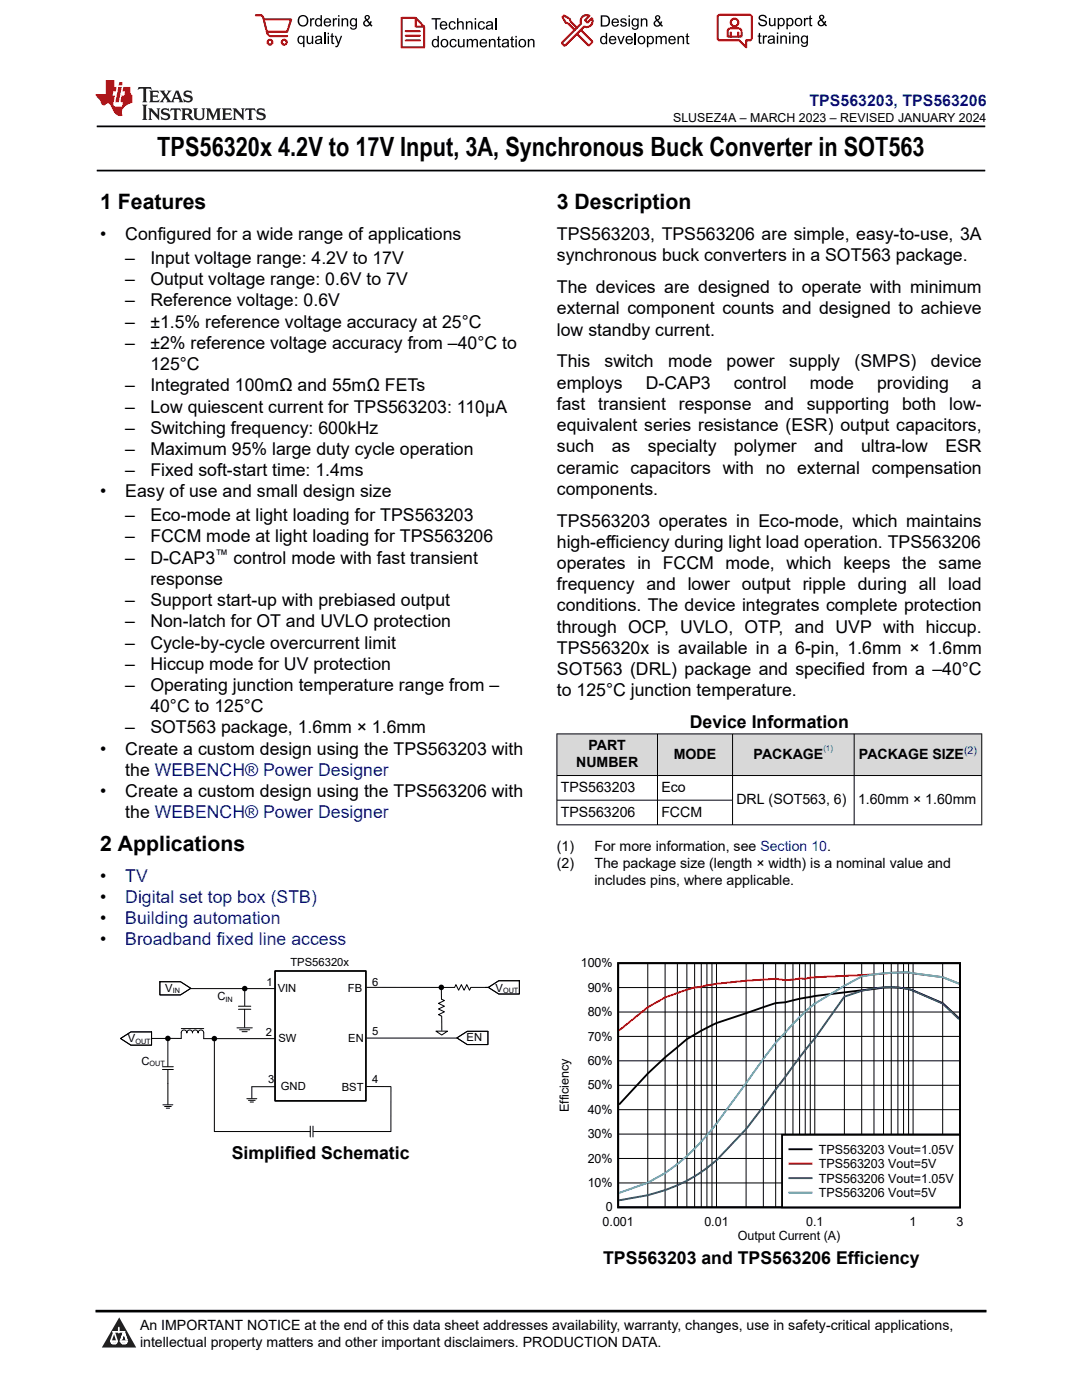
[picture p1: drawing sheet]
<svg xmlns="http://www.w3.org/2000/svg" width="216mm" height="279mm" viewBox="0 0 216 279" stroke-linecap="round" stroke-linejoin="round" font-family="sans-serif">
<path d="M19.3 25.2h177.3M19.3 34h177.3" fill="none" stroke="#000" stroke-width=".35"/>
<g fill="#d8d8d8">
<path d="M111.1 146.5h84.8v8.3h-84.8z" fill-rule="evenodd"/>
<path d="M111.2 146.5h19.9v8.2h-19.9z" fill-rule="evenodd"/>
<path d="M131.3 146.5h14.8v8.2h-14.8z" fill-rule="evenodd"/>
<path d="M146.2 146.5h24.2v8.2h-24.2z" fill-rule="evenodd"/>
<path d="M170.5 146.5h25.3v8.2h-25.3z" fill-rule="evenodd"/>
</g>
<g fill="none" stroke="#000" stroke-width=".2">
<path d="M111.1 146.5h84.9M111.1 154.8h84.9M111.1 159.7h35.1M111.1 146.4v18.3M131.2 146.4v18.3M146.2 146.4v18.3M170.4 146.4v18.3M195.9 146.4v18.3M111.1 164.6h84.9M54.9 193.8h18.1v25.9h-18.1zM88.1 199.4l.6 .3-1.2 .5 1.2 .6-1.2 .6 1.2 .5-1.2 .6 .6 .3M90.7 197.1l.3-.6 .5 1.1 .6-1.1 .5 1.1 .5-1.1 .6 1.1 .3-.5"/>
<path d="M94 197.1h3.5M33.5 207.2h2.7M40.6 207.3h14.2M50.3 216.9v2.3M65.4 225.8h12.6"/>
</g>
<path d="M54.9 193.8h18.1v25.9h-18.1z" fill="none" stroke="#000" stroke-width=".32"/>
<path d="M87 205.8h2.3l-1.2 .8z" fill="#fff"/>
<g fill="none" stroke="#000" stroke-width=".2">
<path d="M38.1 197.3h16.8M48.8 197.8v2.9M88.1 197.6v1.8M96.8 197.1h2.8M30.3 207.2h3.2M32.4 213.4h2.2M32.4 212.9h2.2M33.5 207.8v5.1M33.5 213.4v7M36.2 207.2v-1.2l.4-.4 .5 .1 .2 .4 .1-.3 .4-.2 .4 .1 .2 .4 .1-.3 .3-.2 .5 .1 .2 .4 .3-.4 .5-.1 .3 .4 .1 1.2M47.3 205.1h3M47.6 201.4h2.4"/>
<path d="M47.6 200.8h2.4M47.8 205.5h2M48.3 205.9h1M48.8 201.4v3.6M49.3 219.3h1.9M49.6 219.6h1.3M49.9 219.9h.7M50.3 216.9h4.6M73.2 216.8l4.8 .1M73.2 207.2h18M87 205.8h2.3l-1.2 .8zM88.1 202.8l.1 2.9"/>
<path d="M32.5 220.5h2M32.8 220.8h1.4M33.2 221.2h.6M42.8 225.8h19.1M61.9 224.7v2.2M62.5 224.7v2.2M62.5 225.8h2.9"/>
</g>
<g fill="#000">
<circle cx="48.8" cy="197.3" r=".55"/>
<circle cx="88.1" cy="197.1" r=".55"/>
<circle cx="33.5" cy="207.2" r=".55"/>
</g>
<path d="M24.1 207.3l2-1.4h4.1v2.7h-4.1z" fill-rule="evenodd" fill="#fff"/>
<path d="M24.1 207.3l2-1.4h4.1v2.7h-4.1z" fill="none" stroke="#000" stroke-width=".2"/>
<path d="M97.5 197.1l2-1.4h4.1v2.7h-4.1z" fill-rule="evenodd" fill="#fff"/>
<path d="M97.5 197.1l2-1.4h4.1v2.7h-4.1z" fill="none" stroke="#000" stroke-width=".2"/>
<path d="M91.2 207.1l2-1.3h4.2v2.7h-4.2z" fill-rule="evenodd" fill="#fff"/>
<path d="M91.2 207.1l2-1.3h4.2v2.7h-4.2z" fill="none" stroke="#000" stroke-width=".2"/>
<path d="M31.9 195.9h4.1l2.1 1.3-2.1 1.4h-4.1z" fill-rule="evenodd" fill="#fff"/>
<g fill="none" stroke="#000" stroke-width=".2">
<path d="M31.9 195.9h4.1l2.1 1.3-2.1 1.4h-4.1zM73.2 197.1h17.5M123.3 197.1h68.3M129.3 192.2v48.8M132.7 192.2v48.8M135.2 192.2v48.8M137.1 192.2v48.8M138.6 192.2v48.8M139.9 192.2v48.8M141.1 192.2v48.8M142.1 192.2v48.8M143 192.2v48.8"/>
<path d="M148.9 192.2v48.8M152.3 192.2v48.8M154.8 192.2v48.8M156.7 192.2v48.8M158.2 192.2v48.8M159.5 192.2v48.8M160.7 192.2v48.8M161.7 192.2v48.8M162.6 192.2v48.8M168.5 192.2v48.8M171.9 192.2v48.8M174.4 192.2v48.8"/>
<path d="M176.3 192.2v48.8M177.8 192.2v48.8M179.2 192.2v48.8M180.3 192.2v48.8M181.3 192.2v48.8M182.2 192.2v48.8M188.1 192.2v48.8M36.2 205.3h4.5M42.8 207.8v18M78 217v8.8M123.3 216.6h68.3M123.3 211.7h68.3"/>
<path d="M123.3 206.8h68.3M123.3 202h68.3M123.3 236.1h68.3M123.3 231.2h68.3M123.3 226.3h68.3M123.3 221.5h68.3"/>
</g>
<circle cx="42.8" cy="207.3" r=".55" fill="#000"/>
<path d="M123.3 192.2h68.3v48.7h-68.3zM191.4 203.2l-3.3-3-5.9-2.5a16 16 0 0 0-7.8-.3l-2.5 .2a110.6 110.6 0 0 0-12.4 1.7l-2.8 .7-1.9 .2-11.8 4-3.1 1.5-2.8 1.7a92.4 92.4 0 0 0-13.6 13" fill="none" stroke="#000" stroke-width=".37"/>
<path d="M191.4 196.3l-3.3-1.3-6.8-.9h-3.5l-3.4 .4-12.7 .6-1 .2h-1.2l-2.8 .3-1.9-.3a134.8 134.8 0 0 0-13.7 1.3l-4 .9-4.4 1.6-3.4 1.9-5.8 4.6" fill="none" stroke="#f00" stroke-width=".37"/>
<path d="M191.4 203.4l-3.3-3.1-5.9-2.6a19.8 19.8 0 0 0-13.7 1.2l-5.9 8.3-3.1 3.8-4.7 6.4a74.1 74.1 0 0 1-12.7 14.9 30.7 30.7 0 0 1-12.8 6.2l-5.8 1" fill="none" stroke="#156" stroke-width=".37"/>
<path d="M191.4 196.3l-3.3-1.3-6.8-.9h-2.1a39.4 39.4 0 0 0-7.3 .8l-3.4 1.8-5.9 3.6a68.1 68.1 0 0 0-13.7 15.9l-5.9 8-1.9 2.4a36.1 36.1 0 0 1-11.8 9.4l-5.8 2.1" fill="none" stroke="#0bc" stroke-width=".37"/>
<path d="M156.1 226.5h35.4v14.4h-35.4z" fill-rule="evenodd" fill="#fff"/>
<path d="M156.1 226.5h35.5v14.4h-35.5zM157.5 229.4h4.4" fill="none" stroke="#000" stroke-width=".37"/>
<path d="M157.5 232.2h4.4" fill="none" stroke="#f00" stroke-width=".37"/>
<path d="M157.5 235.1h4.4" fill="none" stroke="#156" stroke-width=".37"/>
<path d="M157.5 238h4.4" fill="none" stroke="#0bc" stroke-width=".37"/>
<path d="M0 0h215.9v23.8h-215.9z" fill-rule="evenodd" fill="#fff"/>
<path d="M27.7 17.4l-.2 .6 .5-.3h.6v.1v2.2l-.2 .4h1l-.2-.4v-2.2v-.1h.5l.5 .3-.1-.6zM29.8 18.1l.2 .4v1.5l-.2 .4h1.9l.1-.6a1.08 1.08 0 0 1-1.3 .2v-.7h.6l.4 .2v-.6l-.4 .2h-.6v-.6l.2-.1a1 1 0 0 1 1 .2l-.1-.5zM31.8 18.1l1 1.1-1 1.2h.9l-.2-.2 .4-.7 .5 .7-.2 .2h1.6l-.2-.2 .1-.4h1l.1 .4-.1 .2h.9l-.2-.3-.8-2h-.5l-1 2.2-.8-1.1 .9-1.1h-.8l.2 .2-.5 .7-.3-.7 .1-.2zM35.2 18.5l.4 1h-.8zM36.8 18.2a.65 .65 0 0 0-.2 .7 .65 .65 0 0 0 .6 .5l.7 .2 .1 .2a.79 .79 0 0 1-.7 .4 .79 .79 0 0 1-.7-.5l.1 .7 .2-.1a.93 .93 0 0 0 1.1 .1 .93 .93 0 0 0 .4-1 1.46 1.46 0 0 0-1.2-.6l-.1-.3a1.09 1.09 0 0 1 1.2 .2l-.2-.6-.1 .1-.6-.2zM28.4 20.9l.2 .4v2.3l-.2 .3h1l-.2-.3v-2.3l.2-.4zM29.6 21.6l.2 .4v1.6l-.2 .3h.8l-.3-.3v-1.4l1.7 1.8v-2l.2-.4h-.8l.2 .2 .1 1.1-1.2-1.3zM32.3 21.8a.65 .65 0 0 0-.2 .7 .65 .65 0 0 0 .7 .4l.6 .2 .1 .2a.79 .79 0 0 1-.7 .4 .79 .79 0 0 1-.7-.5l.1 .7 .2-.1a.93 .93 0 0 0 1.1 .1 .93 .93 0 0 0 .4-.9 1.46 1.46 0 0 0-1.2-.6l-.1-.4a1.09 1.09 0 0 1 1.2 .2l-.2-.6-.1 .1-.6-.1zM34.1 21.6l-.1 .7a.63 .63 0 0 1 .7-.4l.1 1.7-.3 .3h1l-.2-.3v-1.7a.66 .66 0 0 1 .8 .4l-.1-.7zM36.2 21.6l.2 .4v1.6l-.2 .3h.9l-.2-.2v-.7h.5l.1 .2a.79 .79 0 0 0 1.2 .6l-1-.9a.61 .61 0 0 0 .6-.6 .61 .61 0 0 0-.5-.6zM36.9 21.9h.2a.47 .47 0 0 1 .5 .1 .47 .47 0 0 1 .1 .5l-.2 .2h-.6zM38.5 21.6l.2 .2a2.27 2.27 0 0 0 .4 2 1.04 1.04 0 0 0 1.7-.7v-1.3l.2-.2h-.8l.2 .4v1.1a.6 .6 0 0 1-.6 .6 .6 .6 0 0 1-.6-.6v-1.1l.3-.4zM41.1 21.6l.2 .4v1.6l-.2 .3h.7l-.2-.3v-1.5l.9 1.9 .8-1.9v1.5l-.2 .3h1l-.3-.3v-1.6l.3-.4h-.8l-.7 1.5-.7-1.5zM44.3 21.6l.2 .4v1.6l-.2 .3h1.9l.1-.5a1.09 1.09 0 0 1-1.3 .1v-.6h.6l.4 .1v-.6l-.4 .2h-.6v-.6l.2-.1a1.01 1.01 0 0 1 1 .3l-.1-.6zM46.4 21.6l.3 .4v1.6l-.3 .3h.8l-.2-.3v-1.4l1.6 1.8v-2l.2-.4h-.7l.2 .2v1.1l-1.2-1.3zM49 21.6l-.1 .7a.63 .63 0 0 1 .8-.4v1.7l-.3 .3h1l-.2-.3v-1.7a.66 .66 0 0 1 .8 .4l-.1-.7zM51.4 21.8a.65 .65 0 0 0-.2 .7 .65 .65 0 0 0 .6 .4l.6 .2 .2 .2a.79 .79 0 0 1-.8 .4 .79 .79 0 0 1-.6-.5l.1 .7 .2-.1a.93 .93 0 0 0 1 .1 .93 .93 0 0 0 .5-.9 1.46 1.46 0 0 0-1.3-.6l-.1-.4a1.09 1.09 0 0 1 1.3 .2l-.2-.6-.2 .1-.5-.1z" fill="#231f20"/>
<path d="M21.1 16v2.8h-2.1l.1 .3 .9 1a.95 .95 0 0 0 .9 .9 .59 .59 0 0 1 .6-.4 .59 .59 0 0 1 .5 .4l.4 .8a1.59 1.59 0 0 0 2.1 1.3 1.61 1.61 0 0 1 1-2.2l1-.4-.1-1.5a1.59 1.59 0 0 1-.4-1.6h-1.4l-.2 .9h.5l-.1 .8h-.5l-.2 1v.2l.4 .1-.2 .9h-.6a.73 .73 0 0 1-1.1-.7l.3-1.5h-.5l.2-.8h.5l.2-.9h-.5v-1.4zM23.6 17.4l-.6 3h.7l.6-3zM23.8 16.4l-.1 .7h.7l.1-.7z" fill="#ed1c24"/>
<g fill="#000">
<path d="M59.4 4.2a1.12 1.12 0 0 1 2.2 0 1.12 1.12 0 0 1-2.2 0zM59.9 3.5a.89 .89 0 0 0-.1 1.1 .89 .89 0 0 0 1.1 .4 .88 .88 0 0 0 .3-1.3 .88 .88 0 0 0-1.3-.2z" fill-rule="evenodd"/>
<path d="M59.5 7.3l.5-.2 .5 .3v-.3h.3v2.3h-.3v-.8a.74 .74 0 0 1-1 0 .74 .74 0 0 1-.1-1zM59.8 7.5a.57 .57 0 0 0-.2 .7 .57 .57 0 0 0 .8 .2 .57 .57 0 0 0 .1-.7 .57 .57 0 0 0-.7-.2z" fill-rule="evenodd"/>
<path d="M61.9 3.6h.2v.3l.2-.2 .3-.1 .2 .1-.1 .3a.36 .36 0 0 0-.5 0 .36 .36 0 0 0 0 .4v.9h-.3z" fill-rule="evenodd"/>
<path d="M61.2 7.1h.3v.9a.41 .41 0 0 0 .4 .6 .41 .41 0 0 0 .3-.6v-.9h.3v1.7h-.2v-.3a.58 .58 0 0 1-.7 .3 .58 .58 0 0 1-.4-.6z" fill-rule="evenodd"/>
<path d="M63 3.8l.5-.2 .5 .2v-.8h.2v2.3h-.2v-.2a.75 .75 0 0 1-1-.1 .75 .75 0 0 1-.1-1zM63.2 4a.57 .57 0 0 0-.1 .7 .57 .57 0 0 0 .8 .2 .57 .57 0 0 0 .1-.7 .57 .57 0 0 0-.8-.2z" fill-rule="evenodd"/>
<path d="M63 7.3a.74 .74 0 0 1 1-.1 .74 .74 0 0 1 .3 .9v.7h-.3v-.2a.57 .57 0 0 1-.8 .2 .57 .57 0 0 1-.2-.8l1-.3a.41 .41 0 0 0-.4-.4 .41 .41 0 0 0-.4 .4l-.3-.1zM63.2 8.2a.35 .35 0 0 0 .2 .5 .35 .35 0 0 0 .5-.3l.1-.4z" fill-rule="evenodd"/>
<path d="M65.4 6.5h.3v.3h-.3zM65.4 7.1h.3v1.7h-.3z" fill-rule="evenodd"/>
<path d="M64.8 3.8a.76 .76 0 0 1 .9-.1 .76 .76 0 0 1 .4 .8h-1.2a.47 .47 0 0 0 .3 .6 .47 .47 0 0 0 .6-.4l.3 .1a.82 .82 0 0 1-1.3 .3 .82 .82 0 0 1 0-1.3zM65 4l-.1 .3h.9l-.3-.4z" fill-rule="evenodd"/>
<path d="M66.4 3.6h.3v.3l.1-.2 .4-.1 .1 .1-.1 .3a.36 .36 0 0 0-.4 0 .36 .36 0 0 0-.1 .4v.9h-.3z" fill-rule="evenodd"/>
<path d="M66.1 6.7l.3-.1v.5h.3v.3h-.3v.9l.1 .2h.2v.3a.41 .41 0 0 1-.4-.1 .41 .41 0 0 1-.2-.4v-.9h-.2v-.3h.2z" fill-rule="evenodd"/>
<path d="M66.8 7.1h.3l.4 1.4 .5-1.4h.3l-.6 1.7a.57 .57 0 0 1-.8 .6v-.3a.37 .37 0 0 0 .5-.3z" fill-rule="evenodd"/>
<path d="M67.5 3h.2v.3h-.2zM67.5 3.6h.2v1.7h-.2z" fill-rule="evenodd"/>
<path d="M68.2 3.6h.2v.3a.58 .58 0 0 1 .7-.3 .58 .58 0 0 1 .4 .7v1h-.3v-1a.4 .4 0 0 0-.4-.5 .4 .4 0 0 0-.4 .6v.9h-.2z" fill-rule="evenodd"/>
<path d="M70 3.8l.5-.2 .5 .2v-.2h.2v1.5a.71 .71 0 0 1-.5 .8 .71 .71 0 0 1-.8-.5h.2a.46 .46 0 0 0 .6 .3 .46 .46 0 0 0 .3-.6 .78 .78 0 0 1-1.1-.2 .78 .78 0 0 1 .1-1.1zM70.2 4a.53 .53 0 0 0-.1 .8 .53 .53 0 0 0 .8 0 .54 .54 0 0 0 0-.7 .54 .54 0 0 0-.7-.1z" fill-rule="evenodd"/>
<path d="M72.9 3.1a.53 .53 0 0 1 .8 .1 .53 .53 0 0 1-.3 .8l.4 .5 .1-.3 .3 .1-.2 .5 .3 .3-.2 .2-.3-.3a.71 .71 0 0 1-1.2 .1 .71 .71 0 0 1 .4-1.1l-.3-.5zM73 3.5a.3 .3 0 0 0 .6 0 .3 .3 0 0 0-.6 0zM72.9 4.3a.45 .45 0 0 0 0 .7 .45 .45 0 0 0 .7-.2l-.5-.6z" fill-rule="evenodd"/>
<path d="M86.1 3.6h1.8v.3h-.7v2h-.3v-2h-.8z" fill-rule="evenodd"/>
<path d="M86.3 8l.5-.2 .5 .2v-.8h.3v2.2h-.3v-.2a.76 .76 0 0 1-1 0 .76 .76 0 0 1-.1-1zM86.6 8.1a.58 .58 0 0 0-.2 .8 .58 .58 0 0 0 .8 .2 .58 .58 0 0 0 .1-.8 .58 .58 0 0 0-.7-.2z" fill-rule="evenodd"/>
<path d="M88.2 7.9a.81 .81 0 0 1 1.1 .2 .81 .81 0 0 1-.2 1.1 .81 .81 0 0 1-1.1-.1l-.1-.8zM88.3 8.1a.57 .57 0 0 0 0 .9 .57 .57 0 0 0 .8 0 .57 .57 0 0 0 0-.8 .57 .57 0 0 0-.8-.1z" fill-rule="evenodd"/>
<path d="M88 4.4a.77 .77 0 0 1 .9-.1 .77 .77 0 0 1 .4 .8h-1.3a.48 .48 0 0 0 .4 .6 .48 .48 0 0 0 .6-.3h.3a.83 .83 0 0 1-1.3 .4 .83 .83 0 0 1 0-1.4zM88.2 4.6l-.2 .3h1l-.3-.4z" fill-rule="evenodd"/>
<path d="M89.7 4.4a.7 .7 0 0 1 1.2 .3l-.2 .1a.45 .45 0 0 0-.6-.3 .45 .45 0 0 0-.3 .6 .45 .45 0 0 0 .3 .6 .45 .45 0 0 0 .6-.4h.3a.76 .76 0 0 1-1.1 .6 .76 .76 0 0 1-.3-1.1z" fill-rule="evenodd"/>
<path d="M89.9 8a.7 .7 0 0 1 1.2 .3h-.3a.45 .45 0 0 0-.5-.3 .45 .45 0 0 0-.3 .6 .45 .45 0 0 0 .3 .6 .45 .45 0 0 0 .6-.4l.2 .1a.76 .76 0 0 1-1 .5 .76 .76 0 0 1-.4-1.1z" fill-rule="evenodd"/>
<path d="M91.2 3.6h.3v.8a.59 .59 0 0 1 .7-.2 .59 .59 0 0 1 .3 .7v1h-.2v-1a.4 .4 0 0 0-.5-.4 .4 .4 0 0 0-.3 .5v.9h-.3z" fill-rule="evenodd"/>
<path d="M91.4 7.8h.2v.9a.41 .41 0 0 0 .5 .5 .41 .41 0 0 0 .3-.5v-.9h.3v1.6h-.3v-.2a.58 .58 0 0 1-.7 .3 .58 .58 0 0 1-.3-.7z" fill-rule="evenodd"/>
<path d="M93 4.2h.2v.3a.59 .59 0 0 1 .7-.3 .59 .59 0 0 1 .4 .7v1h-.3v-1a.41 .41 0 0 0-.4-.5 .41 .41 0 0 0-.4 .6v.9h-.2z" fill-rule="evenodd"/>
<path d="M93.1 7.8h.3v.2a.56 .56 0 0 1 1 0 .54 .54 0 0 1 .6-.2 .54 .54 0 0 1 .4 .5v1.1h-.3v-1a.34 .34 0 0 0-.3-.4 .34 .34 0 0 0-.4 .3v1.1h-.3v-1a.38 .38 0 0 0-.5-.4 .38 .38 0 0 0-.2 .6v.8h-.3z" fill-rule="evenodd"/>
<path d="M94.7 3.6h.3v.3h-.3zM94.7 4.2h.3v1.7h-.3z" fill-rule="evenodd"/>
<path d="M95.5 4.4a.7 .7 0 0 1 1.3 .3l-.3 .1a.45 .45 0 0 0-.6-.3 .45 .45 0 0 0-.3 .6 .45 .45 0 0 0 .3 .6 .45 .45 0 0 0 .6-.4h.3a.76 .76 0 0 1-1.1 .6 .76 .76 0 0 1-.3-1.1z" fill-rule="evenodd"/>
<path d="M95.9 8a.77 .77 0 0 1 .9-.2 .77 .77 0 0 1 .4 .9h-1.2a.48 .48 0 0 0 .3 .5 .48 .48 0 0 0 .6-.3h.3a.83 .83 0 0 1-1.3 .4 .83 .83 0 0 1 0-1.3zM96.1 8.1l-.1 .4h.9l-.2-.5z" fill-rule="evenodd"/>
<path d="M97.5 7.8h.3v.2a.59 .59 0 0 1 .7-.2 .59 .59 0 0 1 .4 .6v1h-.3v-1a.41 .41 0 0 0-.5-.4 .41 .41 0 0 0-.3 .5v.9h-.3z" fill-rule="evenodd"/>
<path d="M97.1 4.4a.74 .74 0 0 1 1-.1 .74 .74 0 0 1 .3 .9v.7h-.3v-.2a.59 .59 0 0 1-.8 .2 .59 .59 0 0 1-.3-.8l1.1-.3a.42 .42 0 0 0-.4-.4 .42 .42 0 0 0-.5 .4l-.2-.1zM97.3 5.3a.36 .36 0 0 0 .2 .5 .36 .36 0 0 0 .5-.2l.1-.5z" fill-rule="evenodd"/>
<path d="M99.4 7.4l.2-.2v.6h.3v.2h-.3v1l.1 .2h.2l.1 .2a.41 .41 0 0 1-.5 0 .41 .41 0 0 1-.1-.4v-1h-.2v-.2h.2z" fill-rule="evenodd"/>
<path d="M100.3 8a.74 .74 0 0 1 .9-.2 .74 .74 0 0 1 .3 .9l.1 .7h-.3v-.2a.59 .59 0 0 1-.8 .3 .59 .59 0 0 1-.3-.8l1-.3a.42 .42 0 0 0-.3-.4 .42 .42 0 0 0-.5 .3h-.3zM100.5 8.8a.36 .36 0 0 0 .1 .5 .36 .36 0 0 0 .5-.2l.2-.5z" fill-rule="evenodd"/>
<path d="M102 7.4l.3-.2v.6h.3v.2h-.3v1l.1 .2h.2v.2a.41 .41 0 0 1-.5 0 .41 .41 0 0 1-.1-.4v-1h-.2v-.2h.2z" fill-rule="evenodd"/>
<path d="M102.8 7.2h.3v.3h-.3zM102.8 7.8h.3v1.6h-.3z" fill-rule="evenodd"/>
<path d="M103.7 7.9a.81 .81 0 0 1 1.1 .2 .81 .81 0 0 1-.1 1.1 .81 .81 0 0 1-1.2-.1v-.8zM103.9 8.1a.57 .57 0 0 0-.1 .9 .57 .57 0 0 0 .8 0 .57 .57 0 0 0 0-.8 .57 .57 0 0 0-.7-.1z" fill-rule="evenodd"/>
<path d="M105.3 7.8h.3v.2a.59 .59 0 0 1 .7-.2 .59 .59 0 0 1 .4 .6v1h-.3v-1a.41 .41 0 0 0-.5-.4 .41 .41 0 0 0-.3 .5v.9h-.3z" fill-rule="evenodd"/>
<path d="M119.9 3.1h.7a1.12 1.12 0 0 1 1.1 1.1 1.12 1.12 0 0 1-1 1.1h-.8zM120.2 3.3v1.7h.4a.86 .86 0 0 0 .8-.8 .86 .86 0 0 0-.8-.9z" fill-rule="evenodd"/>
<path d="M119.9 7.4l.5-.3 .5 .3v-.8h.2v2.2h-.2v-.2a.75 .75 0 0 1-1 0 .75 .75 0 0 1-.1-1zM120.1 7.5a.57 .57 0 0 0-.1 .8 .57 .57 0 0 0 .8 .2 .57 .57 0 0 0 .1-.8 .57 .57 0 0 0-.8-.2z" fill-rule="evenodd"/>
<path d="M121.7 7.4a.76 .76 0 0 1 .9-.2 .76 .76 0 0 1 .4 .9h-1.2a.47 .47 0 0 0 .3 .5 .47 .47 0 0 0 .6-.3h.3a.82 .82 0 0 1-1.3 .4 .82 .82 0 0 1 0-1.3zM121.9 7.5l-.1 .3h.9l-.3-.4z" fill-rule="evenodd"/>
<path d="M122.2 3.9a.76 .76 0 0 1 .9-.2 .76 .76 0 0 1 .4 .9h-1.2a.47 .47 0 0 0 .4 .5 .47 .47 0 0 0 .5-.3h.3a.82 .82 0 0 1-1.3 .4 .82 .82 0 0 1 0-1.3zM122.5 4l-.2 .3h.9l-.2-.4z" fill-rule="evenodd"/>
<path d="M123.9 3.8a.71 .71 0 0 1 1.1 .3h-.2a.32 .32 0 0 0-.4-.3 .32 .32 0 0 0-.3 .4h.1a.75 .75 0 0 1 .9 .8 .72 .72 0 0 1-.7 .3 .72 .72 0 0 1-.7-.5h.3a.36 .36 0 0 0 .4 .4 .36 .36 0 0 0 .3-.5 .8 .8 0 0 1-.9-.7z" fill-rule="evenodd"/>
<path d="M123.2 7.2h.3l.4 1.3 .5-1.3h.3l-.7 1.6h-.2z" fill-rule="evenodd"/>
<path d="M125.4 3.1h.3v.3h-.3zM125.4 3.7h.3v1.6h-.3z" fill-rule="evenodd"/>
<path d="M125 7.4a.76 .76 0 0 1 .9-.2 .76 .76 0 0 1 .4 .9h-1.2a.47 .47 0 0 0 .3 .5 .47 .47 0 0 0 .6-.3h.3a.82 .82 0 0 1-1.3 .4 .82 .82 0 0 1 0-1.3zM125.2 7.5l-.1 .3h.9l-.2-.4z" fill-rule="evenodd"/>
<path d="M126.2 3.9l.5-.3 .5 .3v-.2h.2v1.4a.71 .71 0 0 1-.5 .8 .71 .71 0 0 1-.8-.5l.2 .1a.46 .46 0 0 0 .6 .2 .46 .46 0 0 0 .3-.6 .78 .78 0 0 1-1.1-.1 .78 .78 0 0 1 .1-1.1zM126.4 4a.53 .53 0 0 0-.1 .8 .53 .53 0 0 0 .8 0 .54 .54 0 0 0 0-.7 .54 .54 0 0 0-.7-.1z" fill-rule="evenodd"/>
<path d="M127.5 7.3a.8 .8 0 0 1 1.1 .2 .8 .8 0 0 1-.1 1.1 .8 .8 0 0 1-1.2-.1v-.8zM127.7 7.5a.56 .56 0 0 0-.1 .9 .56 .56 0 0 0 .8-.1 .56 .56 0 0 0 0-.7 .56 .56 0 0 0-.7-.1z" fill-rule="evenodd"/>
<path d="M127.9 3.7h.2v.2a.58 .58 0 0 1 .7-.2 .58 .58 0 0 1 .4 .6v1h-.3v-1a.4 .4 0 0 0-.4-.4 .4 .4 0 0 0-.4 .5v.9h-.2z" fill-rule="evenodd"/>
<path d="M129.1 7.2h.2v.2a.72 .72 0 0 1 1-.1 .72 .72 0 0 1 .2 1 .64 .64 0 0 1-.5 .5 .64 .64 0 0 1-.6-.2v.8h-.3zM129.5 7.5a.56 .56 0 0 0-.2 .8 .56 .56 0 0 0 .8 .2 .56 .56 0 0 0 .1-.8 .56 .56 0 0 0-.7-.2z" fill-rule="evenodd"/>
<path d="M130.8 7.2h.3v.2a.55 .55 0 0 1 .9 0 .53 .53 0 0 1 .6-.3 .53 .53 0 0 1 .4 .6v1.1h-.2v-1a.34 .34 0 0 0-.3-.4 .34 .34 0 0 0-.4 .3v1.1h-.3v-1a.37 .37 0 0 0-.5-.4 .37 .37 0 0 0-.2 .6v.8h-.3z" fill-rule="evenodd"/>
<path d="M130.8 3.2a.53 .53 0 0 1 .9 .1 .53 .53 0 0 1-.4 .8l.4 .5 .2-.4 .2 .1-.2 .5 .4 .3-.2 .3-.3-.4a.71 .71 0 0 1-1.2 .1 .71 .71 0 0 1 .3-1.1l-.2-.5zM130.9 3.6a.3 .3 0 0 0 .6 0 .3 .3 0 0 0-.6 0zM130.9 4.3a.45 .45 0 0 0 0 .7 .45 .45 0 0 0 .7-.2l-.5-.6z" fill-rule="evenodd"/>
<path d="M133.6 7.4a.76 .76 0 0 1 .9-.2 .76 .76 0 0 1 .3 .9h-1.2a.47 .47 0 0 0 .4 .5 .47 .47 0 0 0 .6-.3h.2a.82 .82 0 0 1-1.2 .4 .82 .82 0 0 1 0-1.3zM133.8 7.5l-.2 .3h1l-.3-.4z" fill-rule="evenodd"/>
<path d="M135.2 7.2h.2v.2a.58 .58 0 0 1 .7-.2 .58 .58 0 0 1 .4 .6v1h-.3v-1a.4 .4 0 0 0-.4-.4 .4 .4 0 0 0-.3 .5v.9h-.3z" fill-rule="evenodd"/>
<path d="M137 6.8l.3-.2v.6h.2v.2h-.2v1v.2h.2l.1 .2a.41 .41 0 0 1-.5 0 .41 .41 0 0 1-.1-.5v-.9h-.2v-.2h.2z" fill-rule="evenodd"/>
<path d="M151.6 3.1a.88 .88 0 0 1 1.4 .5h-.3a.49 .49 0 0 0-.5-.5 .49 .49 0 0 0-.5 .6l.1 .1a1.06 1.06 0 0 1 1.2 1 .95 .95 0 0 1-.9 .4 .95 .95 0 0 1-.8-.7h.3a.58 .58 0 0 0 .6 .5 .58 .58 0 0 0 .5-.6l-.2-.1a.95 .95 0 0 1-1.1-.9z" fill-rule="evenodd"/>
<path d="M151.4 6.7l.3-.2v.6h.2v.2h-.2v1v.2h.2l.1 .2a.41 .41 0 0 1-.5 0 .41 .41 0 0 1-.1-.5v-.9h-.2v-.2h.2z" fill-rule="evenodd"/>
<path d="M152.2 7.1h.3v.2l.1-.2h.4h.1l-.1 .3a.36 .36 0 0 0-.4 0 .36 .36 0 0 0-.1 .5v.8h-.3z" fill-rule="evenodd"/>
<path d="M153.3 7.3a.74 .74 0 0 1 1-.2 .74 .74 0 0 1 .3 .9l.1 .7h-.3l-.1-.2a.57 .57 0 0 1-.8 .3 .57 .57 0 0 1-.1-.9l.9-.2a.41 .41 0 0 0-.4-.4 .41 .41 0 0 0-.4 .3h-.3zM153.5 8.1a.35 .35 0 0 0 .2 .5 .35 .35 0 0 0 .5-.2l.1-.5z" fill-rule="evenodd"/>
<path d="M153.4 3.6h.3v.9a.41 .41 0 0 0 .4 .5 .41 .41 0 0 0 .4-.5v-.9h.2v1.6h-.2v-.2a.58 .58 0 0 1-.7 .2 .58 .58 0 0 1-.4-.6z" fill-rule="evenodd"/>
<path d="M155 6.5h.3v.3h-.3zM155 7.1h.3v1.6h-.3z" fill-rule="evenodd"/>
<path d="M155.2 3.6h.2v.2a.72 .72 0 0 1 1-.1 .72 .72 0 0 1 .2 1 .64 .64 0 0 1-.5 .5 .64 .64 0 0 1-.6-.2v.8h-.3zM155.6 3.9a.56 .56 0 0 0-.2 .8 .56 .56 0 0 0 .8 .2 .56 .56 0 0 0 .1-.8 .56 .56 0 0 0-.7-.2z" fill-rule="evenodd"/>
<path d="M155.7 7.1h.3v.2a.58 .58 0 0 1 .7-.2 .58 .58 0 0 1 .3 .6v1h-.3v-1a.4 .4 0 0 0-.4-.4 .4 .4 0 0 0-.3 .5v.9h-.3z" fill-rule="evenodd"/>
<path d="M156.9 3.6h.3v.2a.72 .72 0 0 1 .9-.1 .72 .72 0 0 1 .2 1 .64 .64 0 0 1-.4 .5 .64 .64 0 0 1-.7-.2v.8h-.3zM157.3 3.9a.56 .56 0 0 0-.1 .8 .56 .56 0 0 0 .7 .2 .56 .56 0 0 0 .2-.8 .56 .56 0 0 0-.8-.2z" fill-rule="evenodd"/>
<path d="M157.4 6.5h.3v.3h-.3zM157.4 7.1h.3v1.6h-.3z" fill-rule="evenodd"/>
<path d="M158.1 7.1h.3v.2a.58 .58 0 0 1 .7-.2 .58 .58 0 0 1 .4 .6v1h-.3v-1a.4 .4 0 0 0-.5-.4 .4 .4 0 0 0-.3 .5v.9h-.3z" fill-rule="evenodd"/>
<path d="M158.8 3.7a.8 .8 0 0 1 1.1 .2 .8 .8 0 0 1-.1 1.1 .8 .8 0 0 1-1.1-.1l-.1-.8zM159 3.9a.56 .56 0 0 0-.1 .9 .56 .56 0 0 0 .9 0 .56 .56 0 0 0-.1-.8 .56 .56 0 0 0-.7-.1z" fill-rule="evenodd"/>
<path d="M160 7.3l.5-.2 .5 .2v-.2h.2v1.4a.71 .71 0 0 1-.5 .9 .71 .71 0 0 1-.9-.5h.3a.46 .46 0 0 0 .6 .2 .46 .46 0 0 0 .2-.6 .78 .78 0 0 1-1-.1 .78 .78 0 0 1 .1-1.1zM160.2 7.4a.53 .53 0 0 0-.1 .8 .53 .53 0 0 0 .8 0 .54 .54 0 0 0 0-.7 .54 .54 0 0 0-.7-.1z" fill-rule="evenodd"/>
<path d="M160.4 3.6h.3v.2l.1-.2h.4h.1l-.1 .3a.36 .36 0 0 0-.4 0 .36 .36 0 0 0-.1 .5v.8h-.3z" fill-rule="evenodd"/>
<path d="M161.5 3.2l.3-.2v.6h.3v.2h-.3v1v.2h.3v.2a.41 .41 0 0 1-.5 0 .41 .41 0 0 1-.1-.5v-.9h-.2v-.2h.2z" fill-rule="evenodd"/>
<path d="M163.6 3.1a.53 .53 0 0 1 .8 .1 .53 .53 0 0 1-.3 .8l.4 .5 .1-.3h.3l-.2 .5 .3 .3-.2 .3-.3-.3a.71 .71 0 0 1-1.2 .1 .71 .71 0 0 1 .4-1.2l-.3-.5zM163.7 3.5a.3 .3 0 0 0 .5 0 .3 .3 0 0 0-.5 0zM163.6 4.2a.45 .45 0 0 0 0 .8 .45 .45 0 0 0 .7-.3l-.5-.6z" fill-rule="evenodd"/>
</g>
<path d="M64.8 6.5v2.3M98.9 3.6v2.3M126.8 6.6v2.2" fill="none" stroke="#000" stroke-width=".28"/>
<g fill="none" stroke="#de0000" stroke-width=".42">
<path d="M51.1 3l1 .1a1.4 1.4 0 0 1 .6 1.2l.7 2.5a.95 .95 0 0 0 1.1 .4h2.8M52.7 3.9h5.4l-.8 2.4h-4M80.1 3.6h2.8v1.7h1.7v4.2h-4.5zM81 7.1h2.8M81 6.2h2.8M81 8.1h2.8M82.9 3.6l1.7 1.7M115.1 5.5l-1.3-1.2-.1-.5-1.2-.7-.3 .3 .7 1.1 .5 .2 1.3 1.3M115.9 6l2.2 2.2v.3l-.5 .5h-.3l-2.2-2.2zM115.9 6l.7-.7a1.19 1.19 0 0 0 1.3-.3 1.19 1.19 0 0 0 .2-1.4l-.9 .9-.4-.5 .8-.8a1.19 1.19 0 0 0-1.4 .1 1.19 1.19 0 0 0-.2 1.4l-3.8 3.7v.3l.3 .3h.3l2.3-2.2M143.2 3.2l.4-.2h6l.4 .2v4.4l-.2 .4-.9 .1v1.3l-1.4-1.3h-3.9l-.4-.3zM145.4 5.8l.4-.1h1.6a.61 .61 0 0 1 .6 .6v1h-2.8v-1z"/>
<path d="M145.8 6.5v.8M147.3 6.5v.8"/>
<circle cx="53.9" cy="8.4" r=".49"/>
<circle cx="56.7" cy="8.4" r=".49"/>
<circle cx="146.6" cy="4.5" r=".75"/>
</g>
<path d="M0 261.4h215.9v18h-215.9z" fill-rule="evenodd" fill="#fff"/>
<path d="M23.8 262.9l3.4 6h-6.9z" fill="#231f20"/>
<path d="M22.1 267.7h1.3l-.4 .5h-.3a.55 .55 0 0 1-.6-.5z" fill-rule="evenodd" fill="#fff"/>
<path d="M22.1 267.7h1.3l-.4 .5h-.3a.55 .55 0 0 1-.6-.5z" fill="none" stroke="#231f20" stroke-width=".34"/>
<path d="M22.1 267.7h1.3l-.4 .5h-.5zM22.6 265.8h.1M22.6 265.8h2.3zM23.7 265.9h.1M23.7 264.9v1zM24 267.7h.1" fill="none" stroke="#fff" stroke-width=".34"/>
<path d="M24.7 265.8l-.7 1.9z" fill="#fff"/>
<path d="M24.7 265.8l-.7 1.9z" fill="none" stroke="#fff" stroke-width=".34"/>
<path d="M24.7 265.8l.7 1.9z" fill="#fff"/>
<path d="M22.8 265.8l-.7 1.9zM22.8 265.8l.6 1.9zM24.7 265.8l.7 1.9zM25.3 267.7h.1" fill="none" stroke="#fff" stroke-width=".34"/>
<path d="M24.1 267.7h1.3a.65 .65 0 0 1-.6 .5 .65 .65 0 0 1-.7-.5z" fill-rule="evenodd" fill="#fff"/>
<path d="M24.1 267.7h1.3a.65 .65 0 0 1-.6 .5 .65 .65 0 0 1-.7-.5z" fill="none" stroke="#231f20" stroke-width=".34"/>
<path d="M24 267.7h.1M24.1 267.7h1.3l-.4 .5h-.5z" fill="none" stroke="#fff" stroke-width=".34"/>
<path d="M19 261.7h177.8" fill="none" stroke="#000" stroke-width=".53"/>
<text font-size="5.3" x="31.4" y="31.2">TPS56320x 4.2V to 17V Input, 3A, Synchronous Buck Converter in SOT563</text>
<g font-size="4.2">
<text x="20" y="41.8">1 Features</text>
<text x="111.1" y="41.8">3 Description</text>
<text x="20" y="169.8">2 Applications</text>
</g>
<g font-size="3.5">
<text x="20" y="47.9">•</text>
<text x="25" y="47.9">Configured for a wide range of applications</text>
<text x="111.1" y="47.9">TPS563203, TPS563206 are simple, easy-to-use, 3A</text>
<text x="25" y="52.7">–</text>
<text x="30" y="52.7">Input voltage range: 4.2V to 17V</text>
<text x="111.1" y="52.2">synchronous buck converters in a SOT563 package.</text>
<text x="25" y="56.9">–</text>
<text x="30" y="56.9">Output voltage range: 0.6V to 7V</text>
<text x="111.1" y="58.5">The devices are designed to operate with minimum</text>
<text x="25" y="61.2">–</text>
<text x="25" y="65.4">–</text>
<text x="30" y="61.2">Reference voltage: 0.6V</text>
<text x="30" y="65.4">±1.5% reference voltage accuracy at 25°C</text>
<text x="111.1" y="62.8">external component counts and designed to achieve</text>
<text x="25" y="69.6">–</text>
<text x="30" y="69.6">±2% reference voltage accuracy from –40°C to</text>
<text x="111.1" y="67">low standby current.</text>
<text x="30" y="73.9">125°C</text>
<text x="111.1" y="73.3">This</text>
<text x="111.1" y="77.6">employs</text>
<text x="120.6" y="73.3">switch</text>
<text x="128.9" y="77.6">D-CAP3</text>
<text x="133.3" y="73.3">mode</text>
<text x="145" y="73.3">power</text>
<text x="146.4" y="77.6">control</text>
<text x="157.4" y="73.3">supply</text>
<text x="161.6" y="77.6">mode</text>
<text x="170.5" y="73.3">(SMPS)</text>
<text x="175" y="77.6">providing</text>
<text x="185.7" y="73.3">device</text>
<text x="193.9" y="77.6">a</text>
<text x="25" y="78.1">–</text>
<text x="25" y="82.3">–</text>
<text x="30" y="78.1">Integrated 100mΩ and 55mΩ FETs</text>
<text x="30" y="82.3">Low quiescent current for TPS563203: 110μA</text>
<text x="111.1" y="81.8">fast</text>
<text x="119.4" y="81.8">transient</text>
<text x="135.5" y="81.8">response</text>
<text x="152.5" y="81.8">and</text>
<text x="161" y="81.8">supporting</text>
<text x="180" y="81.8">both</text>
<text x="189.4" y="81.8">low-</text>
<text x="25" y="86.6">–</text>
<text x="30" y="86.6">Switching frequency: 600kHz</text>
<text x="111.1" y="86">equivalent series resistance (ESR) output capacitors,</text>
<text x="25" y="90.8">–</text>
<text x="25" y="95">–</text>
<text x="30" y="90.8">Maximum 95% large duty cycle operation</text>
<text x="30" y="95">Fixed soft-start time: 1.4ms</text>
<text x="111.1" y="90.3">such</text>
<text x="111.1" y="94.5">ceramic capacitors with no external compensation</text>
<text x="122.1" y="90.3">as</text>
<text x="129.3" y="90.3">specialty</text>
<text x="146.4" y="90.3">polymer</text>
<text x="162.5" y="90.3">and</text>
<text x="171.8" y="90.3">ultra-low</text>
<text x="188.6" y="90.3">ESR</text>
<text x="20" y="99.3">•</text>
<text x="25" y="99.3">Easy of use and small design size</text>
<text x="111.1" y="98.7">components.</text>
<text x="25" y="104">–</text>
<text x="30" y="104">Eco-mode at light loading for TPS563203</text>
<text x="111.1" y="105.1">TPS563203 operates in Eco-mode, which maintains</text>
<text x="25" y="108.3">–</text>
<text x="25" y="112.5">–</text>
<text x="30" y="108.3">FCCM mode at light loading for TPS563206</text>
<text x="30" y="112.5">D-CAP3</text>
<text x="46.6" y="112.5">control mode with fast transient</text>
<text x="111.1" y="109.3">high-efficiency during light load operation. TPS563206</text>
<text x="111.1" y="113.6">operates in FCCM mode, which keeps the same</text>
<text x="30" y="116.7">response</text>
<text x="111.1" y="117.8">frequency and lower output ripple during all load</text>
<text x="25" y="121">–</text>
<text x="25" y="125.2">–</text>
<text x="30" y="121">Support start-up with prebiased output</text>
<text x="30" y="125.2">Non-latch for OT and UVLO protection</text>
<text x="111.1" y="122">conditions. The device integrates complete protection</text>
<text x="25" y="129.4">–</text>
<text x="30" y="129.4">Cycle-by-cycle overcurrent limit</text>
<text x="111.1" y="126.3">through OCP, UVLO, OTP, and UVP with hiccup.</text>
<text x="111.1" y="130.5">TPS56320x is available in a 6-pin, 1.6mm × 1.6mm</text>
<text x="25" y="133.7">–</text>
<text x="25" y="137.9">–</text>
<text x="30" y="133.7">Hiccup mode for UV protection</text>
<text x="30" y="137.9">Operating junction temperature range from –</text>
<text x="111.1" y="134.7">SOT563 (DRL) package and specified from a –40°C</text>
<text x="30" y="142.1">40°C to 125°C</text>
<text x="111.1" y="139">to 125°C junction temperature.</text>
<text x="25" y="146.4">–</text>
<text x="30" y="146.4">SOT563 package, 1.6mm × 1.6mm</text>
<text x="137.6" y="145.3">Device Information</text>
<text x="20" y="150.6">•</text>
<text x="25" y="150.6">Create a custom design using the TPS563203 with</text>
<text x="25" y="154.8">the WEBENCH® Power Designer</text>
<text x="20" y="159.1">•</text>
<text x="25" y="159.1">Create a custom design using the TPS563206 with</text>
<text x="25" y="163.3">the WEBENCH® Power Designer</text>
<text x="20" y="176">•</text>
<text x="20" y="180.2">•</text>
<text x="20" y="184.5">•</text>
<text x="20" y="188.7">•</text>
<text x="46.2" y="231.3">Simplified Schematic</text>
<text x="120.4" y="252.3">TPS563203 and TPS563206 Efficiency</text>
</g>
<g font-size="3.5" fill="#00f">
<text x="25" y="176">TV</text>
<text x="25" y="180.2">Digital set top box (STB)</text>
<text x="25" y="184.5">Building automation</text>
<text x="25" y="188.7">Broadband fixed line access</text>
</g>
<text font-size="3.2" fill="#00f" x="161.5" y="21.1">TPS563203, TPS563206</text>
<g font-size="2.8">
<text x="117.4" y="149.7">PART</text>
<text x="115" y="153.1">NUMBER</text>
<text x="134.5" y="151.4">MODE</text>
<text x="150.4" y="151.4">PACKAGE</text>
<text x="171.4" y="151.4">PACKAGE SIZE</text>
<text x="111.9" y="158">TPS563203</text>
<text x="132" y="158">Eco</text>
<text x="146.9" y="160.5">DRL (SOT563, 6)</text>
<text x="171.2" y="160.5">1.60mm × 1.60mm</text>
<text x="111.9" y="163">TPS563206</text>
<text x="132" y="163">FCCM</text>
<text x="111.1" y="169.8">(1)</text>
<text x="111.1" y="173.2">(2)</text>
<text x="118.6" y="169.8">For more information, see Section 10.</text>
<text x="118.6" y="173.2">The package size (length × width) is a nominal value and</text>
<text x="118.6" y="176.5">includes pins, where applicable.</text>
<text x="27.9" y="265.5">An IMPORTANT NOTICE at the end of this data sheet addresses availability, warranty, changes, use in safety-critical applications,</text>
<text x="27.9" y="268.9">intellectual property matters and other important disclaimers. PRODUCTION DATA.</text>
</g>
<text font-size="2.6" x="42.9" y="111.6">™</text>
<g font-size="2.5">
<text x="134.3" y="24.3">SLUSEZ4A – MARCH 2023 – REVISED JANUARY 2024</text>
<text x="115.9" y="193">100%</text>
<text x="117.3" y="197.9">90%</text>
<text x="117.3" y="202.8">80%</text>
<text x="117.3" y="207.7">70%</text>
<text x="117.3" y="212.5">60%</text>
<text x="113.5" y="222" transform="rotate(-90 113.5 222)">Efficiency</text>
<text x="117.3" y="217.4">50%</text>
<text x="117.3" y="227.2">30%</text>
<text x="117.3" y="222.3">40%</text>
<text x="117.3" y="232">20%</text>
<text x="163.4" y="230.3">TPS563203 Vout=1.05V</text>
<text x="163.4" y="233.1">TPS563203 Vout=5V</text>
<text x="117.3" y="236.9">10%</text>
<text x="163.4" y="236">TPS563206 Vout=1.05V</text>
<text x="163.4" y="238.9">TPS563206 Vout=5V</text>
<text x="120.2" y="244.7">0.001</text>
<text x="120.9" y="241.8">0</text>
<text x="140.5" y="244.7">0.01</text>
<text x="160.9" y="244.7">0.1</text>
<text x="181.5" y="244.7">1</text>
<text x="190.9" y="244.7">3</text>
<text x="147.2" y="247.6">Output Current (A)</text>
</g>
<g font-size="2.2">
<text x="33" y="197.9">V</text>
<text x="53.2" y="196.7">1</text>
<text x="58" y="192.8">TPS56320x</text>
<text x="69.4" y="197.9">FB</text>
<text x="74.3" y="196.8">6</text>
<text x="98.9" y="197.9">V</text>
<text x="43.4" y="199.6">C</text>
<text x="55.4" y="198">VIN</text>
<text x="25.5" y="208">V</text>
<text x="53" y="206.7">2</text>
<text x="55.6" y="208">SW</text>
<text x="69.5" y="207.9">EN</text>
<text x="74.3" y="206.5">5</text>
<text x="93.1" y="207.8">EN</text>
<text x="28.2" y="212.5">C</text>
<text x="53.5" y="216.2">3</text>
<text x="56" y="217.6">GND</text>
<text x="68.2" y="217.8">BST</text>
<text x="74.2" y="216.2">4</text>
</g>
<text font-size="2.1" fill="#00f" x="192.4" y="150.5">(2)</text>
<text font-size="1.6" fill="#00f" x="164.3" y="149.8">(1)</text>
<g font-size="1.5">
<text x="34.5" y="198.2">IN</text>
<text x="45" y="200">IN</text>
<text x="100.4" y="198.2">OUT</text>
<text x="27" y="208.4">OUT</text>
<text x="29.8" y="212.8">OUT</text>
</g>
</svg>
